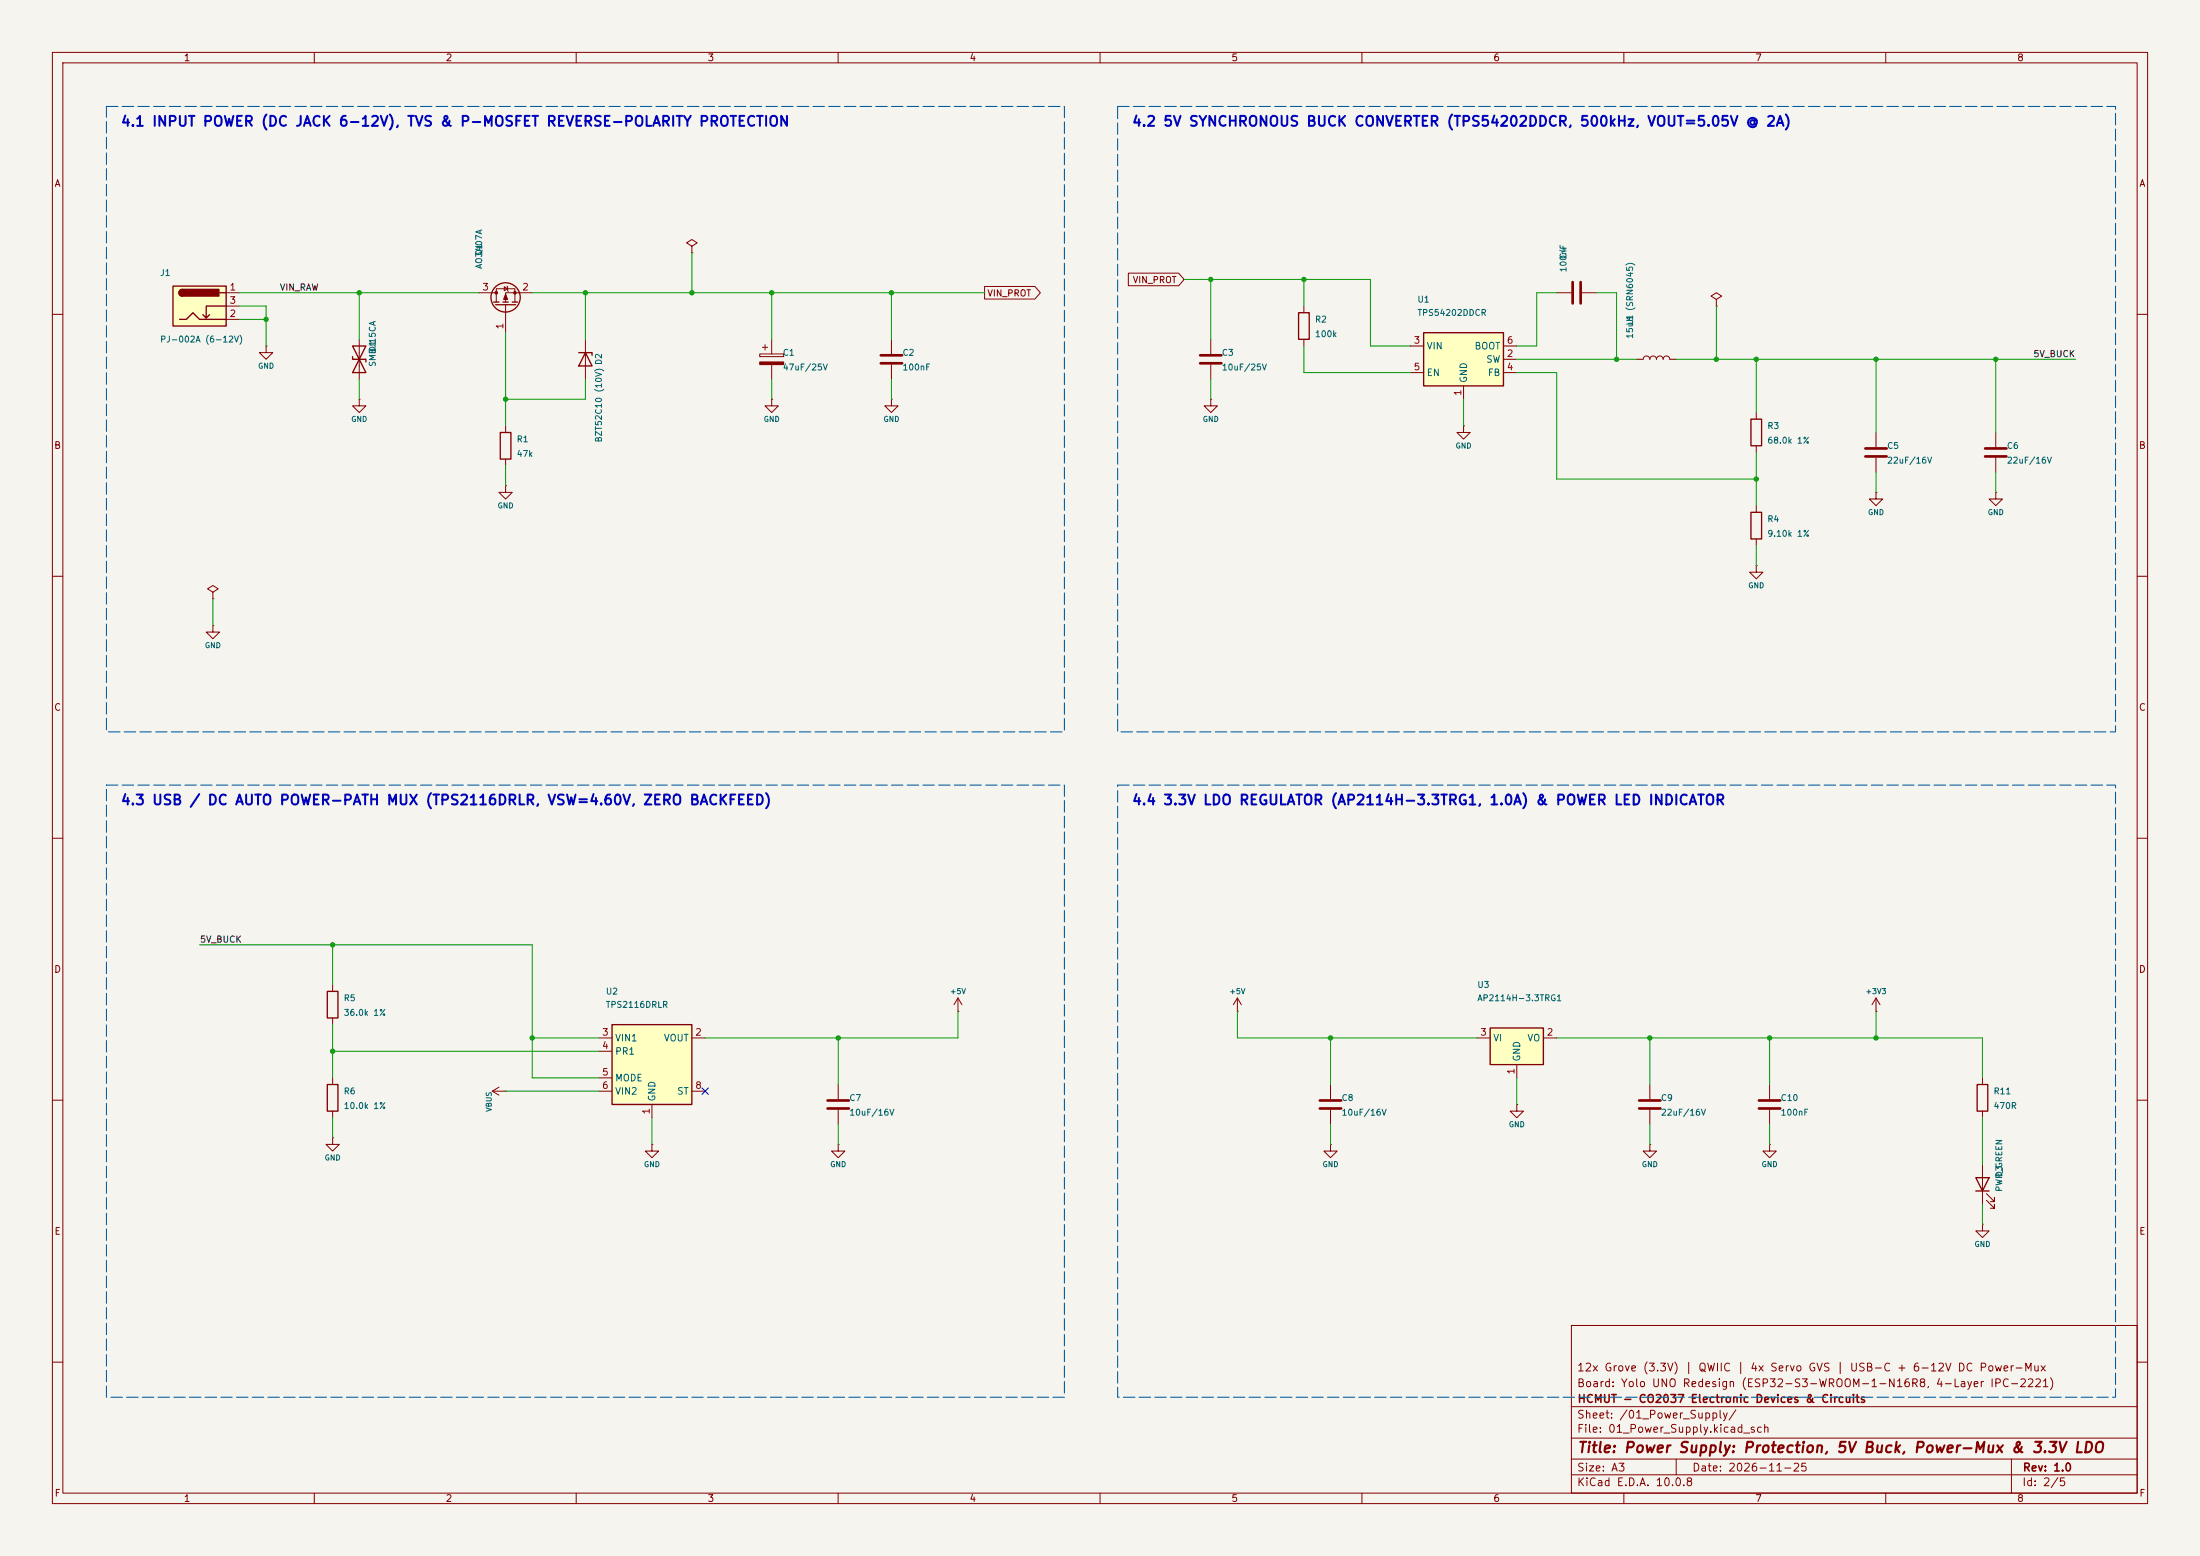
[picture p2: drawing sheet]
<svg xmlns="http://www.w3.org/2000/svg" width="420mm" height="297mm" viewBox="0 0 420 297" stroke-linecap="round" stroke-linejoin="round" font-family="sans-serif">
<path d="M0 0h420v297h-420z" fill="#f5f4ef" stroke="#f5f4ef" stroke-width=".19"/>
<g fill="none" stroke="#840000" stroke-width=".19">
<path d="M10 10h400v277h-400zM12 12h396v273h-396zM60 10v2M110 10v2M160 10v2M210 10v2M260 10v2M310 10v2M360 10v2M10 60h2M408 60h2M10 110h2"/>
<path d="M408 110h2M10 160h2M408 160h2M236.2 193h.1M236.2 190.5l-.7 1.3M236.2 190.5l.8 1.3M236.2 190.5v2.5M10 210h2M408 210h2M378.5 222.2v7.7M379.2 229.1l1.5 1.5v-.7v.7h-.7M379.2 227.8l1.5 1.6v-.8v.8h-.7"/>
<path d="M300 253h108v32h-108zM10 260h2M300 278.5h108M300 274.5h108M300 268.5h108M320 278.5v3M384 278.5v6.5M408 260h2M60 285v2M110 285v2M160 285v2M210 285v2"/>
<path d="M260 285v2M300 281.5h108M310 285v2M360 285v2"/>
</g>
<path d="M377.2 224.8h2.5l-1.2 2.5zM377.2 227.3h2.5" fill="none" stroke="#840000" stroke-width=".25"/>
<path d="M116.8 195.6h15.3v15.2h-15.3z" fill="#ffffc2"/>
<path d="M116.8 195.6h15.3v15.2h-15.3z" fill="none" stroke="#840000" stroke-width=".25"/>
<path d="M114.3 198.1h2.5M132.1 198.1h2.5M114.3 200.7h2.5M114.3 205.7h2.5M114.3 208.3h2.5M124.5 210.8v2.6M132.1 208.3h2.5" fill="none" stroke="#840000" stroke-width=".19"/>
<path d="M284.5 196.2h10.1v7h-10.1z" fill="#ffffc2"/>
<path d="M247.9 59.7h2v5.1h-2zM110.5 67.3h2.5v.5M111.8 67.3l1.2 2.6h-2.5zM334.3 80h2v5.1h-2zM334.3 97.8h2v5.1h-2zM62.5 189.2h2v5.1h-2zM284.5 196.2h10.1v7h-10.1zM62.5 207h2v5.1h-2zM377.4 207h2.1v5.1h-2.1z" fill="none" stroke="#840000" stroke-width=".25"/>
<g fill="none" stroke="#840000" stroke-width=".19">
<path d="M132.1 47l1-.6-1-.7-1 .7 1 .6v1.3M132.1 48.3h.1M248.9 58.4v1.3M297.2 55.9h2.8M302 55.9h2.8M111.8 64.8v7.6M145 67.6h4.6v.5h-4.6zM145.5 66.3h1.1M146 65.8v1M147.3 76.2v1.3h1.3l-1.3 1.2-1.3-1.2h1.3M147.3 76.2h.1M147.3 64.8v2.8"/>
<path d="M147.3 69.6v2.8M231.1 76.2v1.3h1.3l-1.3 1.2-1.2-1.2h1.2M231.1 76.2h.1M231.1 64.8v2.8M231.1 69.6v2.8M248.9 64.8v1.2M335.3 78.7v1.3M279.4 81.3v1.3h1.3l-1.3 1.2-1.3-1.2h1.3M279.4 81.3h.1M335.3 85.1v1.3M335.3 96.5v1.3M358.1 82.6v2.7"/>
<path d="M358.1 87.4v2.8M381 82.6v2.7M381 87.4v2.8M335.3 108v1.2h1.2l-1.2 1.3-1.3-1.3h1.3M335.3 108h.1M335.3 102.9v1.2M63.5 188v1.2M63.5 194.3v1.3M182.9 193h.1M182.9 190.5l-.8 1.3M182.9 190.5l.7 1.3M182.9 190.5v2.5"/>
<path d="M281.9 198.1h2.6M294.6 198.1h2.6M358.1 193h.1M358.1 190.5v2.5M358.1 190.5l-.7 1.3M358.1 190.5l.8 1.3M63.5 217.2v1.2h1.3l-1.3 1.3-1.3-1.3h1.3M63.5 217.2h.1M63.5 205.7v1.3M63.5 212.1v1.3M94 208.3l1.2 .7M94 208.3h2.5"/>
<path d="M95.2 207.5l-1.2 .8M96.5 208.3h.1M124.5 218.4v1.3h1.2l-1.2 1.3-1.3-1.3h1.3M124.5 218.4h.1M160 218.4v1.3h1.3l-1.3 1.3-1.3-1.3h1.3M160 218.4h.1M160 207v2.8M160 211.8v2.8M254 218.4v1.3h1.3l-1.3 1.3-1.3-1.3h1.3M254 218.4h.1M254 207v2.8M254 211.8v2.8"/>
<path d="M289.6 210.8v1.3h1.2l-1.2 1.3-1.3-1.3h1.3M289.6 210.8h.1M289.6 203.2v2.5M315 218.4v1.3h1.2l-1.2 1.3-1.3-1.3h1.3M315 218.4h.1M315 207v2.8M315 211.8v2.8M337.8 218.4v1.3h1.3l-1.3 1.3-1.3-1.3h1.3M337.8 218.4h.1M337.8 207v2.8M337.8 211.8v2.8M378.5 205.7v1.3"/>
<path d="M378.5 212.1v1.3M378.5 233.7v1.2h1.2l-1.2 1.3-1.3-1.3h1.3M378.5 233.7h.1"/>
</g>
<g fill="none" stroke="#840000" stroke-width=".51">
<path d="M300.2 53.8v4.1M301.8 53.8v4.1M229.1 67.8h4.1M229.1 69.3h4.1M356.1 85.6h4.1M356.1 87.1h4.1M379 85.6h4M379 87.1h4M158 210.1h4.1M158 211.6h4.1M252 210.1h4M252 211.6h4"/>
<path d="M312.9 210.1h4.1M312.9 211.6h4.1M335.8 210.1h4.1M335.8 211.6h4.1"/>
</g>
<path d="M145 69.1h4.6v.5h-4.6z" fill="#840000" stroke="#840000" stroke-width=".19"/>
<path d="M271.8 63.5h15.2v10.2h-15.2z" fill="#ffffc2"/>
<g fill="none" stroke="#840000" stroke-width=".25">
<path d="M94.2 57.7h1M94.6 58.2h3.8M96 57.7h1M97.8 57.7h1M271.8 63.5h15.2v10.2h-15.2zM95.5 82.6h2v5h-2z"/>
<circle cx="96.5" cy="56.8" r="2.79"/>
</g>
<g fill="none" stroke="#840000" stroke-width=".19">
<path d="M91.4 55.9h3.3M94.7 57.7v-2.6h3.6v2.6M96.3 54.7l.6 .4-.6 .4zM96.5 58.2v5.3M96.8 54.6l.2 1M101.6 55.9h-5.1v1.8M327.7 57.2l1-.7-1-.6-1.1 .6 1.1 .7v1.2M327.7 58.4h.1M170.2 76.2v1.3h1.2l-1.2 1.2-1.3-1.2h1.3M170.2 76.2h.1M170.2 64.8v2.8M170.2 69.6v2.8"/>
<path d="M269.2 66h2.6M269.2 71.1h2.6M279.4 73.7v2.5M287 68.6h2.6M287 66h2.6M287 71.1h2.6M312.4 68.6h1.3a.64 .64 0 0 1 .6-.7 .64 .64 0 0 1 .7 .7 .64 .64 0 0 1 .6-.7 .64 .64 0 0 1 .6 .7 .64 .64 0 0 1 .7-.7 .64 .64 0 0 1 .6 .7 .64 .64 0 0 1 .6-.7 .64 .64 0 0 1 .7 .7h1.2M96.5 92.7v1.3h1.3l-1.3 1.3-1.3-1.3h1.3M96.5 92.7h.1M96.5 81.3v1.3M96.5 87.6v1.3M358.1 94v1.3h1.3l-1.3 1.2-1.2-1.2h1.2"/>
<path d="M358.1 94h.1M381 94v1.3h1.3l-1.3 1.2-1.3-1.2h1.3M381 94h.1M40.6 119.4v1.3h1.3l-1.3 1.2-1.2-1.2h1.2M40.6 119.4h.1"/>
</g>
<g fill="#840000" stroke="#840000" stroke-width=".19">
<path d="M96.5 56.1l.4 1.1h-.8z"/>
<circle cx="94.7" cy="55.9" r=".25"/>
<circle cx="98.3" cy="55.9" r=".25"/>
</g>
<path d="M168.1 67.8h4.1M168.1 69.3h4.1" fill="none" stroke="#840000" stroke-width=".51"/>
<path d="M33 54.6h10.2v7.6h-10.2z" fill="#ffffc2"/>
<path d="M33 54.6h10.2v7.6h-10.2zM34.8 55.2a.64 .64 0 0 0-.6 .7 .64 .64 0 0 0 .6 .6M41.9 55.9h1.3M43.2 58.4h-3.8v2.3l-.7-.6M34.3 61h1.3l1.2-1.3 1.3 1.3h5.1M40 60.1l-.6 .6M67.3 66h2.5l-2.5 5.1h2.5zM67.3 68.1v.5h2.5v.5" fill="none" stroke="#840000" stroke-width=".25"/>
<g fill="#840000" stroke="#840000" stroke-width=".25">
<path d="M34.3 55.4l.5-.2v1.3a.63 .63 0 0 1-.6-.4 .63 .63 0 0 1 .1-.7z"/>
<path d="M34.8 55.2h7v1.3h-7z"/>
</g>
<path d="M43.2 55.9h2.5M43.2 58.4h2.5M188 54.7h9.6l1 1.2-1 1.2h-9.6zM215.4 52.1h9.6l1.1 1.2-1.1 1.2h-9.6zM43.2 61h2.5M50.8 66v1.3h1.3l-1.3 1.3-1.3-1.3h1.3M50.8 66h.1M68.6 76.2v1.3h1.2l-1.2 1.2-1.3-1.2h1.3M68.6 76.2h.1M68.6 64.8v7.6M40.6 113l1.1-.6-1.1-.6-1 .6 1 .6v1.3M40.6 114.3h.1" fill="none" stroke="#840000" stroke-width=".19"/>
<g fill="none" stroke="#009600" stroke-width=".19">
<path d="M45.7 55.9h45.7M45.7 58.4h5.1v7.6M68.6 55.9v8.9M101.6 55.9h86.4M111.8 55.9v8.9M132.1 48.3v7.6M147.3 55.9v8.9M170.2 55.9v8.9M226.1 53.3h35.5v12.7h7.6M231.1 53.3v11.5M248.9 53.3v5.1M297.2 55.9h-3.8v10.1h-3.8"/>
<path d="M304.8 55.9h3.8v12.7M327.7 58.4v10.2M45.7 61h5.1M68.6 72.4v3.8M96.5 63.5v17.8M111.8 72.4v3.8h-15.3M147.3 72.4v3.8M170.2 72.4v3.8M231.1 72.4v3.8M248.9 66v5.1h20.3M279.4 76.2v5.1M289.6 68.6h22.8"/>
<path d="M289.6 71.1h7.6v20.3h38.1M320 68.6h76.2M335.3 68.6v10.1M358.1 68.6v14M381 68.6v14M96.5 88.9v3.8M335.3 86.4v10.1M358.1 90.2v3.8M381 90.2v3.8M40.6 114.3v5.1M335.3 104.1v3.9M38.1 180.3h63.5v25.4h12.7"/>
<path d="M63.5 180.3v7.7M63.5 195.6v10.1M101.6 198.1h12.7M160 198.1v8.9M182.9 193v5.1h-48.3M236.2 193v5.1h45.7M254 198.1v8.9M297.2 198.1h81.3v7.6M315 198.1v8.9M337.8 198.1v8.9M358.1 193v5.1M63.5 213.4v3.8"/>
<path d="M63.5 200.7h50.8M96.5 208.3h17.8M124.5 213.4v5M160 214.6v3.8M254 214.6v3.8M289.6 205.7v5.1M315 214.6v3.8M337.8 214.6v3.8M378.5 213.4v8.8M378.5 229.9v3.8"/>
</g>
<path d="M134 207.7l1.2 1.2M135.2 207.7l-1.2 1.2" fill="none" stroke="#000084" stroke-width=".19"/>
<path d="M20.3 20.3h182.9v119.4h-182.9zM213.4 20.3h190.5v119.4h-190.5zM20.3 149.9h182.9v116.8h-182.9zM213.4 149.9h190.5v116.8h-190.5z" fill="none" stroke="#005aa0" stroke-width=".2" stroke-dasharray="2.2 .8"/>
<g fill="#009600">
<circle cx="254" cy="198.1" r=".51"/>
<circle cx="358.1" cy="198.1" r=".51"/>
<circle cx="315" cy="198.1" r=".51"/>
<circle cx="337.8" cy="198.1" r=".51"/>
<circle cx="63.5" cy="180.3" r=".51"/>
<circle cx="63.5" cy="200.7" r=".51"/>
<circle cx="101.6" cy="198.1" r=".51"/>
<circle cx="160" cy="198.1" r=".51"/>
<circle cx="327.7" cy="68.6" r=".51"/>
<circle cx="335.3" cy="91.4" r=".51"/>
<circle cx="335.3" cy="68.6" r=".51"/>
<circle cx="358.1" cy="68.6" r=".51"/>
<circle cx="381" cy="68.6" r=".51"/>
<circle cx="308.6" cy="68.6" r=".51"/>
<circle cx="231.1" cy="53.3" r=".51"/>
<circle cx="248.9" cy="53.3" r=".51"/>
<circle cx="132.1" cy="55.9" r=".51"/>
<circle cx="147.3" cy="55.9" r=".51"/>
<circle cx="170.2" cy="55.9" r=".51"/>
<circle cx="111.8" cy="55.9" r=".51"/>
<circle cx="68.6" cy="55.9" r=".51"/>
<circle cx="96.5" cy="76.2" r=".51"/>
<circle cx="50.8" cy="61" r=".51"/>
</g>
<text font-size="2" fill="#840000" x="301" y="277.8">Title: Power Supply: Protection, 5V Buck, Power-Mux &amp; 3.3V LDO</text>
<g font-size="1.9" fill="#0000c2">
<text x="22.9" y="24.6">4.1 INPUT POWER (DC JACK 6-12V), TVS &amp; P-MOSFET REVERSE-POLARITY PROTECTION</text>
<text x="216" y="24.6">4.2 5V SYNCHRONOUS BUCK CONVERTER (TPS54202DDCR, 500kHz, VOUT=5.05V @ 2A)</text>
<text x="22.9" y="154.1">4.3 USB / DC AUTO POWER-PATH MUX (TPS2116DRLR, VSW=4.60V, ZERO BACKFEED)</text>
<text x="216" y="154.1">4.4 3.3V LDO REGULATOR (AP2114H-3.3TRG1, 1.0A) &amp; POWER LED INDICATOR</text>
</g>
<g font-size="1.5" fill="#840000">
<text x="300.9" y="262.1">12x Grove (3.3V) | QWIIC | 4x Servo GVS | USB-C + 6-12V DC Power-Mux</text>
<text x="300.9" y="265.1">Board: Yolo UNO Redesign (ESP32-S3-WROOM-1-N16R8, 4-Layer IPC-2221)</text>
<text x="301" y="268.1">HCMUT - CO2037 Electronic Devices &amp; Circuits</text>
<text x="300.9" y="273.8">File: 01_Power_Supply.kicad_sch</text>
<text x="300.9" y="271.1">Sheet: /01_Power_Supply/</text>
<text x="300.9" y="281.2">Size: A3</text>
<text x="322.9" y="281.2">Date: 2026-11-25</text>
<text x="386" y="281.2">Rev: 1.0</text>
<text x="300.9" y="284">KiCad E.D.A. 10.0.8</text>
<text x="385.9" y="284">Id: 2/5</text>
</g>
<g font-size="1.3" fill="#840000">
<text x="35" y="12">1</text>
<text x="85" y="12">2</text>
<text x="135" y="12">3</text>
<text x="185" y="12">4</text>
<text x="235" y="12">5</text>
<text x="285" y="12">6</text>
<text x="335" y="12">7</text>
<text x="385" y="12">8</text>
<text x="10.3" y="36">A</text>
<text x="408.3" y="36">A</text>
<text x="10.2" y="86">B</text>
<text x="408.2" y="86">B</text>
<text x="10.2" y="136">C</text>
<text x="408.2" y="136">C</text>
<text x="10.2" y="186">D</text>
<text x="408.2" y="186">D</text>
<text x="10.3" y="236">E</text>
<text x="408.3" y="236">E</text>
<text x="10.3" y="286">F</text>
<text x="35" y="287">1</text>
<text x="85" y="287">2</text>
<text x="135" y="287">3</text>
<text x="185" y="287">4</text>
<text x="235" y="287">5</text>
<text x="285" y="287">6</text>
<text x="335" y="287">7</text>
<text x="385" y="287">8</text>
<text x="408.3" y="286">F</text>
</g>
<g font-size="1.3" fill="#a90000">
<text x="43.7" y="55.7">1</text>
<text x="43.7" y="58.3">3</text>
<text x="92" y="55.7">3</text>
<text x="99.6" y="55.7">2</text>
<text x="43.7" y="60.8">2</text>
<text x="96.4" y="63" transform="rotate(-90 96.4 63)">1</text>
<text x="269.8" y="65.9">3</text>
<text x="287.6" y="65.9">6</text>
<text x="269.8" y="71">5</text>
<text x="287.6" y="68.4">2</text>
<text x="287.6" y="71">4</text>
<text x="279.3" y="75.7" transform="rotate(-90 279.3 75.7)">1</text>
<text x="114.8" y="198">3</text>
<text x="132.6" y="198">2</text>
<text x="282.5" y="198">3</text>
<text x="295.2" y="198">2</text>
<text x="114.8" y="200.5">4</text>
<text x="114.8" y="205.6">5</text>
<text x="114.8" y="208.1">6</text>
<text x="132.6" y="208.1">8</text>
<text x="289.4" y="205.2" transform="rotate(-90 289.4 205.2)">1</text>
<text x="124.3" y="212.8" transform="rotate(-90 124.3 212.8)">1</text>
</g>
<g font-size="1.3" fill="#006464">
<text x="272.3" y="67">VIN</text>
<text x="281.4" y="67">BOOT</text>
<text x="283.6" y="69.5">SW</text>
<text x="272.3" y="72.1">EN</text>
<text x="280.4" y="73.2" transform="rotate(-90 280.4 73.2)">GND</text>
<text x="283.9" y="72.1">FB</text>
<text x="117.3" y="199.1">VIN1</text>
<text x="117.3" y="201.6">PR1</text>
<text x="126.6" y="199.1">VOUT</text>
<text x="285" y="199.1">VI</text>
<text x="290.5" y="202.7" transform="rotate(-90 290.5 202.7)">GND</text>
<text x="291.5" y="199.1">VO</text>
<text x="117.3" y="206.7">MODE</text>
<text x="117.3" y="209.2">VIN2</text>
<text x="129.2" y="209.2">ST</text>
<text x="125.4" y="210.3" transform="rotate(-90 125.4 210.3)">GND</text>
</g>
<g font-size="1.2" fill="#006464">
<text x="30.5" y="52.9">J1</text>
<text x="92.3" y="51.4" transform="rotate(-90 92.3 51.4)">AO3407A</text>
<text x="92.3" y="48.9" transform="rotate(-90 92.3 48.9)">Q1</text>
<text x="299.3" y="52.1" transform="rotate(-90 299.3 52.1)">100nF</text>
<text x="299.3" y="49.5" transform="rotate(-90 299.3 49.5)">C4</text>
<text x="270.5" y="58">U1</text>
<text x="30.5" y="65.6">PJ-002A (6-12V)</text>
<text x="250.9" y="61.8">R2</text>
<text x="250.9" y="64.6">100k</text>
<text x="270.5" y="60.6">TPS54202DDCR</text>
<text x="312" y="64.8" transform="rotate(-90 312 64.8)">15uH</text>
<text x="312" y="62.2" transform="rotate(-90 312 62.2)">L1 (SRN6045)</text>
<text x="72" y="70.1" transform="rotate(-90 72 70.1)">SMBJ15CA</text>
<text x="72" y="67.3" transform="rotate(-90 72 67.3)">D1</text>
<text x="149.3" y="68.2">C1</text>
<text x="149.3" y="71">47uF/25V</text>
<text x="172.2" y="68.2">C2</text>
<text x="172.2" y="71">100nF</text>
<text x="233.2" y="68.2">C3</text>
<text x="233.2" y="71">10uF/25V</text>
<text x="337.3" y="82.2">R3</text>
<text x="98.5" y="84.7">R1</text>
<text x="98.5" y="87.5">47k</text>
<text x="115.2" y="84.6" transform="rotate(-90 115.2 84.6)">BZT52C10 (10V) D2</text>
<text x="337.3" y="84.9">68.0k 1%</text>
<text x="360.2" y="86">C5</text>
<text x="360.2" y="88.8">22uF/16V</text>
<text x="383" y="86">C6</text>
<text x="383" y="88.8">22uF/16V</text>
<text x="337.3" y="99.9">R4</text>
<text x="337.3" y="102.7">9.10k 1%</text>
<text x="65.5" y="191.4">R5</text>
<text x="115.6" y="190.1">U2</text>
<text x="281.9" y="188.8">U3</text>
<text x="281.9" y="191.4">AP2114H-3.3TRG1</text>
<text x="65.5" y="194.2">36.0k 1%</text>
<text x="115.6" y="192.6">TPS2116DRLR</text>
<text x="65.5" y="209.2">R6</text>
<text x="380.5" y="209.2">R11</text>
<text x="65.5" y="211.9">10.0k 1%</text>
<text x="162" y="210.4">C7</text>
<text x="162" y="213.2">10uF/16V</text>
<text x="256" y="210.4">C8</text>
<text x="256" y="213.2">10uF/16V</text>
<text x="317" y="210.4">C9</text>
<text x="317" y="213.2">22uF/16V</text>
<text x="339.8" y="210.4">C10</text>
<text x="339.8" y="213.2">100nF</text>
<text x="380.5" y="211.9">470R</text>
<text x="382.5" y="227.6" transform="rotate(-90 382.5 227.6)">PWR_GREEN</text>
<text x="382.5" y="224.8" transform="rotate(-90 382.5 224.8)">D3</text>
</g>
<g font-size="1.2" fill="#0f0f0f">
<text x="53.3" y="55.8">VIN_RAW</text>
<text x="388.1" y="68.5">5V_BUCK</text>
<text x="38.1" y="180.2">5V_BUCK</text>
</g>
<g font-size="1.2" fill="#840000">
<text x="188.4" y="56.9">VIN_PROT</text>
<text x="216.1" y="54.3">VIN_PROT</text>
</g>
<g font-size="1" fill="#006464">
<text x="49.2" y="70.6">GND</text>
<text x="67" y="80.8">GND</text>
<text x="145.7" y="80.8">GND</text>
<text x="168.6" y="80.8">GND</text>
<text x="229.5" y="80.8">GND</text>
<text x="277.8" y="85.8">GND</text>
<text x="94.9" y="97.3">GND</text>
<text x="356.5" y="98.5">GND</text>
<text x="379.4" y="98.5">GND</text>
<text x="333.7" y="112.5">GND</text>
<text x="39" y="123.9">GND</text>
<text x="181.3" y="190">+5V</text>
<text x="234.6" y="190">+5V</text>
<text x="356" y="190">+3V3</text>
<text x="94.1" y="212.3" transform="rotate(-90 94.1 212.3)">VBUS</text>
<text x="287.9" y="215.4">GND</text>
<text x="61.9" y="221.7">GND</text>
<text x="122.8" y="223">GND</text>
<text x="158.4" y="223">GND</text>
<text x="252.4" y="223">GND</text>
<text x="313.3" y="223">GND</text>
<text x="336.2" y="223">GND</text>
<text x="376.8" y="238.2">GND</text>
</g>
</svg>
